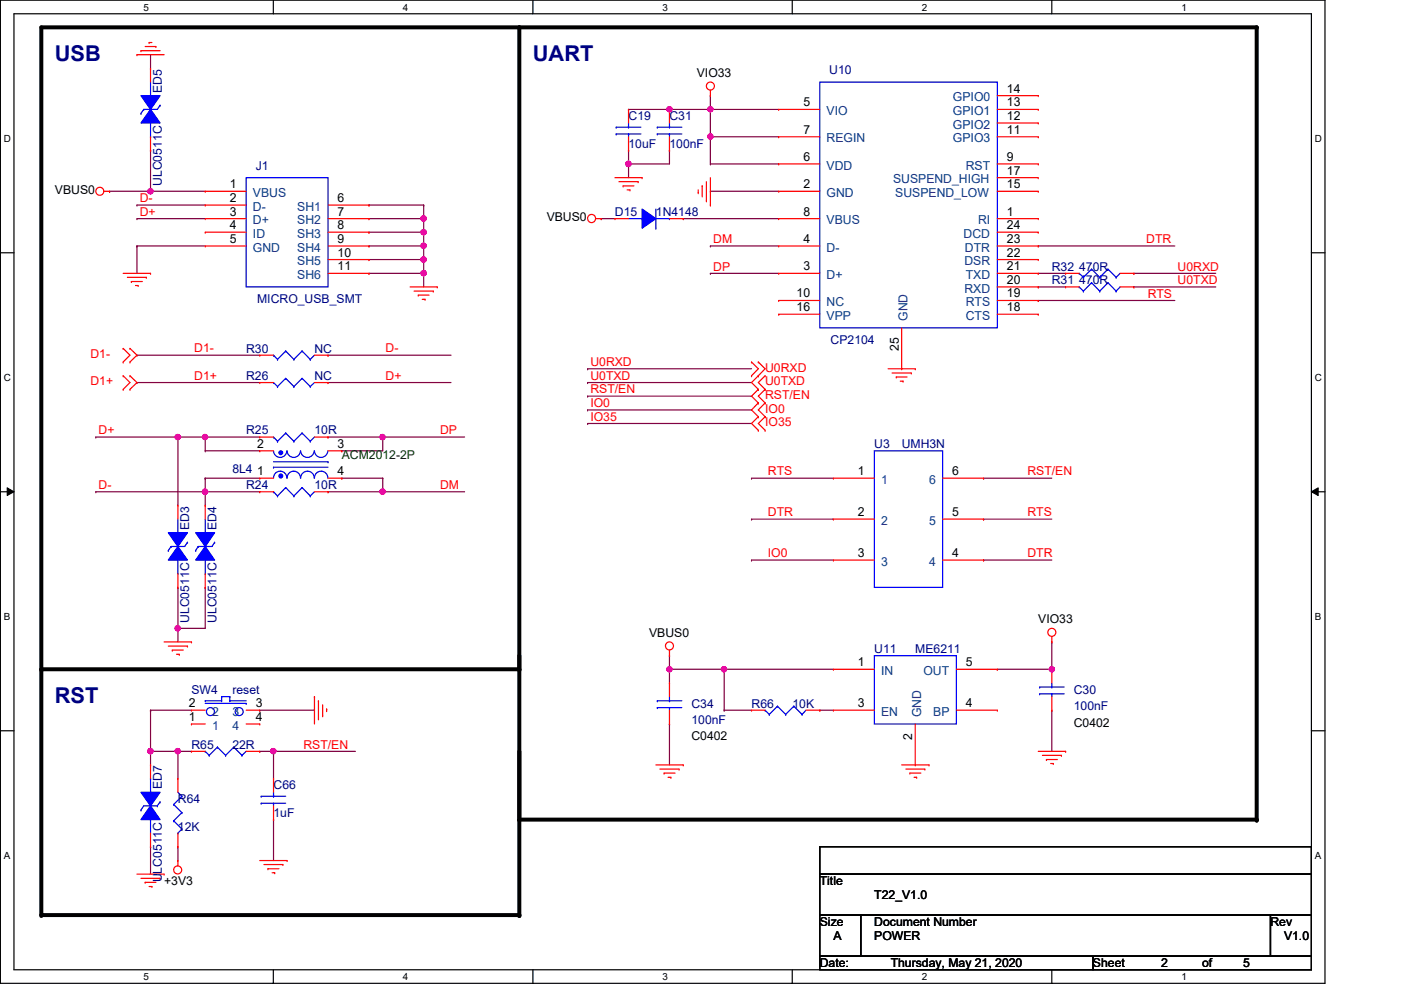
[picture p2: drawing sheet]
<svg xmlns="http://www.w3.org/2000/svg" width="297mm" height="210mm" viewBox="0 0 297 210" stroke-linecap="round" stroke-linejoin="round" font-family="sans-serif">
<path d="M.1 0h280.8v208.5h-280.8zM3 2.9h275v202.7h-275z" fill="none" stroke="#000" stroke-width=".25"/>
<g fill="#fff">
<path d="M30.4 .3h1.2v2.4h-1.2z"/>
<path d="M30.4 205.9h1.2v2.3h-1.2z"/>
</g>
<path d="M58 0v2.9M58 205.6v2.9" fill="none" stroke="#000" stroke-width=".25"/>
<g fill="#fff">
<path d="M85.4 .3h1.2v2.4h-1.2z"/>
<path d="M85.4 205.9h1.2v2.3h-1.2z"/>
</g>
<path d="M113 0v2.9M113 205.6v2.9" fill="none" stroke="#000" stroke-width=".25"/>
<g fill="#fff">
<path d="M140.5 .3h1.1v2.4h-1.1z"/>
<path d="M140.5 205.9h1.1v2.3h-1.1z"/>
</g>
<path d="M168 0v2.9M168 205.6v2.9" fill="none" stroke="#000" stroke-width=".25"/>
<g fill="#fff">
<path d="M195.4 .3h1.2v2.4h-1.2z"/>
<path d="M195.4 205.9h1.2v2.3h-1.2z"/>
</g>
<path d="M223 0v2.9M223 205.6v2.9" fill="none" stroke="#000" stroke-width=".25"/>
<g fill="#fff">
<path d="M250.5 .3h1.1v2.4h-1.1z"/>
<path d="M250.5 205.9h1.1v2.3h-1.1z"/>
<path d="M.8 28.2h1.5v2.4h-1.5z"/>
<path d="M278.8 28.2h1.4v2.4h-1.4z"/>
<path d="M.8 78.9h1.5v2.3h-1.5z"/>
<path d="M278.8 78.9h1.4v2.3h-1.4z"/>
</g>
<path d="M.1 53.6h2.9M278 53.6h2.9" fill="none" stroke="#000" stroke-width=".25"/>
<g fill="#fff">
<path d="M.8 129.6h1.4v2.3h-1.4z"/>
<path d="M278.8 129.6h1.3v2.3h-1.3z"/>
</g>
<path d="M.1 104.3h2.9M278 104.3h2.9" fill="none" stroke="#000" stroke-width=".25"/>
<path d="M1.5 103.4l1.5 .9-1.5 .8zM278 104.3l1.5-.9v1.7z" fill="#000"/>
<path d="M1.5 103.4l1.5 .9-1.5 .8zM278 104.3l1.5-.9v1.7z" fill="none" stroke="#000" stroke-width=".21"/>
<g fill="#fff">
<path d="M.8 180.3h1.4v2.3h-1.4z"/>
<path d="M278.8 180.3h1.3v2.3h-1.3z"/>
</g>
<path d="M.1 154.9h2.9M278 154.9h2.9" fill="none" stroke="#000" stroke-width=".25"/>
<path d="M110.1 5.8v188.2h-101.3v-188.2h257.6v168h-156.3M8.8 141.9h101.3" fill="none" stroke="#000" stroke-width=".85"/>
<g fill="#000">
<circle cx="110.1" cy="5.8" r=".42"/>
<circle cx="266.4" cy="5.8" r=".42"/>
<circle cx="8.8" cy="141.9" r=".42"/>
<circle cx="110.1" cy="141.9" r=".42"/>
<circle cx="110.1" cy="173.8" r=".42"/>
<circle cx="266.4" cy="173.8" r=".42"/>
<circle cx="8.8" cy="194" r=".42"/>
<circle cx="110.1" cy="194" r=".42"/>
</g>
<path d="M78.2 43.5h.1M78.2 46.4h.1M78.2 43.5h11.6M78.2 46.4h11.6M89.8 46.4h.1M89.8 46.4v2.8" fill="none" stroke="#7f003f" stroke-width=".25"/>
<circle cx="89.8" cy="46.3" r=".57" fill="#f0f"/>
<circle cx="89.8" cy="46.3" r=".57" fill="none" stroke="#f0f" stroke-width=".25"/>
<path d="M78.2 49.2h.1M78.2 49.2h11.6M89.8 49.2h.1M89.8 49.2v3" fill="none" stroke="#7f003f" stroke-width=".25"/>
<circle cx="89.8" cy="49.2" r=".56" fill="#f0f"/>
<circle cx="89.8" cy="49.2" r=".56" fill="none" stroke="#f0f" stroke-width=".25"/>
<path d="M78.2 52.2h.1M78.2 52.2h11.6M89.8 58h.1M89.8 58v2.8" fill="none" stroke="#7f003f" stroke-width=".25"/>
<circle cx="89.8" cy="57.9" r=".56" fill="#f0f"/>
<circle cx="89.8" cy="57.9" r=".56" fill="none" stroke="#f0f" stroke-width=".25"/>
<path d="M78.2 55h.1M78.2 55h11.6" fill="none" stroke="#7f003f" stroke-width=".25"/>
<circle cx="89.8" cy="55" r=".56" fill="#f0f"/>
<circle cx="89.8" cy="55" r=".56" fill="none" stroke="#f0f" stroke-width=".25"/>
<g fill="none" stroke="#7f003f" stroke-width=".25">
<path d="M29 52.2h.1M29 46.4h.1M29 43.5h.1M29 52.2h14.5M29 52.2v5.8M29 46.4h14.5M29 43.5h14.5M78.2 58h.1M78.2 58h11.6M43.5 92.7h.1M43.5 92.7h11.6M124.6 84h.1"/>
<path d="M124.6 86.9h.1M124.6 84h34.7M124.6 86.9h34.7"/>
</g>
<circle cx="43.5" cy="92.7" r=".56" fill="#f0f"/>
<circle cx="43.5" cy="92.7" r=".56" fill="none" stroke="#f0f" stroke-width=".25"/>
<path d="M81.1 104.3h.1M81.1 104.3h17.4" fill="none" stroke="#7f003f" stroke-width=".25"/>
<circle cx="81.1" cy="104.2" r=".56" fill="#f0f"/>
<circle cx="81.1" cy="104.2" r=".56" fill="none" stroke="#f0f" stroke-width=".25"/>
<path d="M81.1 92.7h.1M81.1 92.7h17.4" fill="none" stroke="#7f003f" stroke-width=".25"/>
<circle cx="81.1" cy="92.7" r=".56" fill="#f0f"/>
<circle cx="81.1" cy="92.7" r=".56" fill="none" stroke="#f0f" stroke-width=".25"/>
<g fill="none" stroke="#7f003f" stroke-width=".25">
<path d="M43.5 95.6h.1M43.5 95.6h11.6M69.6 92.7h.1M69.6 92.7h11.5M72.5 95.6h.1M81.1 92.7h.1M81.1 92.7v2.9h-8.6M43.5 101.4h.1M43.5 104.3h.1M43.5 101.4h11.6M43.5 104.3h11.6M72.5 101.4h.1"/>
<path d="M72.5 101.4h8.6M81.1 101.4h.1M81.1 101.4v2.9"/>
</g>
<circle cx="43.5" cy="104.2" r=".56" fill="#f0f"/>
<circle cx="43.5" cy="104.2" r=".56" fill="none" stroke="#f0f" stroke-width=".25"/>
<path d="M37.7 92.7h.1M37.7 92.7h5.8M43.5 92.7h.1M43.5 92.7v2.9M20.3 104.3h.1M43.5 101.4h.1M43.5 101.4v2.9h-23.2M69.6 104.3h.1M69.6 104.3h11.5" fill="none" stroke="#7f003f" stroke-width=".25"/>
<circle cx="37.7" cy="92.7" r=".56" fill="#f0f"/>
<circle cx="37.7" cy="92.7" r=".56" fill="none" stroke="#f0f" stroke-width=".25"/>
<g fill="none" stroke="#7f003f" stroke-width=".25">
<path d="M150.6 20.3h.1M150.6 34.8h.1M150.6 29h.1M150.6 20.3v2.9M150.6 34.8h14.5M150.6 29h14.5M144.9 46.4h.1M144.9 46.4h20.2M150.6 40.6h.1M150.6 52.2h.1M150.6 58h.1M150.6 58h14.5"/>
<path d="M150.6 40.6h14.5M150.6 52.2h14.5M220.1 58h.1M220.1 52.2h.1M220.1 58h5.8M220.1 52.2h29M220.1 60.8h.1M220.1 63.7h.1M220.1 60.8h5.8M220.1 63.7h29"/>
</g>
<circle cx="150.6" cy="29" r=".56" fill="#f0f"/>
<circle cx="150.6" cy="29" r=".56" fill="none" stroke="#f0f" stroke-width=".25"/>
<path d="M150.6 29h.1M150.6 23.2h.1M150.6 23.2v11.6M150.6 23.2h14.5" fill="none" stroke="#7f003f" stroke-width=".25"/>
<circle cx="150.6" cy="23.2" r=".56" fill="#f0f"/>
<circle cx="150.6" cy="23.2" r=".56" fill="none" stroke="#f0f" stroke-width=".25"/>
<path d="M141.9 23.2h.1M141.9 23.2h8.7" fill="none" stroke="#7f003f" stroke-width=".25"/>
<circle cx="141.9" cy="23.2" r=".56" fill="#f0f"/>
<circle cx="141.9" cy="23.2" r=".56" fill="none" stroke="#f0f" stroke-width=".25"/>
<path d="M133.3 31.9h.1M133.3 34.8h.1M133.3 31.9v2.9M141.9 31.9h.1M141.9 31.9v2.9h-8.6" fill="none" stroke="#7f003f" stroke-width=".25"/>
<circle cx="133.2" cy="34.8" r=".56" fill="#f0f"/>
<circle cx="133.2" cy="34.8" r=".56" fill="none" stroke="#f0f" stroke-width=".25"/>
<g fill="none" stroke="#7f003f" stroke-width=".25">
<path d="M133.3 34.8h.1M133.3 23.2h.1M133.3 34.8v2.9M133.3 23.2h8.6M89.8 55h.1M89.8 52.2h.1M89.8 52.2v5.8M124.6 78.2h.1M124.6 78.2h34.7M124.6 81.1h.1M124.6 81.1h34.7M159.3 118.7h.1"/>
<path d="M159.3 110.1h.1M159.3 101.4h.1M159.3 118.7h17.4M159.3 110.1h17.4M159.3 101.4h17.4M208.5 118.7h.1M208.5 110.1h.1M208.5 101.4h.1M208.5 118.7h14.5M208.5 110.1h14.5M208.5 101.4h14.5"/>
</g>
<circle cx="89.8" cy="52.1" r=".56" fill="#f0f"/>
<circle cx="89.8" cy="52.1" r=".56" fill="none" stroke="#f0f" stroke-width=".25"/>
<path d="M31.9 40.6h.1M31.9 40.6h11.6M89.8 43.5h.1M89.8 43.5v2.9" fill="none" stroke="#7f003f" stroke-width=".25"/>
<circle cx="31.9" cy="40.6" r=".56" fill="#f0f"/>
<circle cx="31.9" cy="40.6" r=".56" fill="none" stroke="#f0f" stroke-width=".25"/>
<g fill="none" stroke="#7f003f" stroke-width=".25">
<path d="M240.4 58h.1M240.4 58h17.4M29 75.3h.1M29 75.3h26.1M69.6 75.3h.1M69.6 75.3h26M240.4 60.8h.1M240.4 60.8h17.4M29 81.1h.1M29 81.1h26.1M69.6 81.1h.1M69.6 81.1h26"/>
<path d="M124.6 89.8h.1M124.6 89.8h34.7M37.7 159.3h.1M37.7 159.3h2.9M37.7 179.5h.1M37.7 179.5v3M58 173.8h.1M58 173.8v8.7"/>
</g>
<circle cx="37.7" cy="159.3" r=".56" fill="#f0f"/>
<circle cx="37.7" cy="159.3" r=".56" fill="none" stroke="#f0f" stroke-width=".25"/>
<path d="M58 159.3h.1M58 159.3h17.3" fill="none" stroke="#7f003f" stroke-width=".25"/>
<circle cx="57.9" cy="159.3" r=".56" fill="#f0f"/>
<circle cx="57.9" cy="159.3" r=".56" fill="none" stroke="#f0f" stroke-width=".25"/>
<path d="M31.9 159.3h.1M31.9 159.3v2.9" fill="none" stroke="#7f003f" stroke-width=".25"/>
<circle cx="31.9" cy="159.3" r=".56" fill="#f0f"/>
<circle cx="31.9" cy="159.3" r=".56" fill="none" stroke="#f0f" stroke-width=".25"/>
<g fill="none" stroke="#7f003f" stroke-width=".25">
<path d="M127.5 46.4h.1M127.5 46.4h2.9M223 136.1h.1M223 136.1v5.8h-11.5M31.9 159.3h.1M31.9 150.6h.1M31.9 159.3h5.8M31.9 150.6h8.7M37.7 159.3h.1M37.7 159.3v5.8M55.1 159.3h.1M55.1 150.6h.1"/>
<path d="M55.1 159.3h2.9M55.1 150.6h11.6M58 159.3h.1M58 159.3v5.8M211.5 141.9h.1M223 150.6h.1M223 150.6v8.7"/>
</g>
<circle cx="223" cy="141.9" r=".56" fill="#f0f"/>
<circle cx="223" cy="141.9" r=".56" fill="none" stroke="#f0f" stroke-width=".25"/>
<path d="M141.9 153.5h.1M141.9 153.5v8.7M153.5 141.9h.1M153.5 150.6h.1M153.5 141.9h23.2M153.5 150.6h5.8M153.5 141.9v8.7M173.8 150.6h.1M173.8 150.6h2.9" fill="none" stroke="#7f003f" stroke-width=".25"/>
<circle cx="153.5" cy="141.9" r=".56" fill="#f0f"/>
<circle cx="153.5" cy="141.9" r=".56" fill="none" stroke="#f0f" stroke-width=".25"/>
<path d="M141.9 141.9h.1M141.9 141.9h11.6" fill="none" stroke="#7f003f" stroke-width=".25"/>
<circle cx="141.9" cy="141.9" r=".56" fill="#f0f"/>
<circle cx="141.9" cy="141.9" r=".56" fill="none" stroke="#f0f" stroke-width=".25"/>
<path d="M37.7 92.7h.1M37.7 92.7v14.4M43.5 104.3h.1M43.5 104.3v2.8M37.7 133.2h.1M37.7 133.2v2.9M141.9 141.9h.1M141.9 141.9v2.9" fill="none" stroke="#7f003f" stroke-width=".25"/>
<circle cx="37.7" cy="133.2" r=".56" fill="#f0f"/>
<circle cx="37.7" cy="133.2" r=".56" fill="none" stroke="#f0f" stroke-width=".25"/>
<g fill="none" stroke="#7f003f" stroke-width=".25">
<path d="M31.9 11.6h.1M31.9 11.6v2.9M31.9 31.9h.1M31.9 31.9v8.7h-8.7M23.2 40.6h.1M20.3 92.7h.1M20.3 92.7h17.4M37.7 133.2h.1M37.7 124.5h.1M37.7 124.5v8.7M43.5 124.5h.1M43.5 124.5v8.7h-5.8"/>
<path d="M141.9 139h.1M141.9 139v2.9M31.9 150.6h.1M31.9 150.6v8.7M31.9 179.5h.1M31.9 179.5v5.8"/>
</g>
<g fill="none" stroke="#f00" stroke-width=".25">
<path d="M29 11.6h.1M29 11.6h5.8M29.9 10.8h.1M29.9 10.8h4M30.8 9.9h2.3M31.6 9h.1M31.6 9h.6M33.1 9.9h.1M150.6 19.1v1.2M130.4 37.7h5.7M131.2 38.5h4.1M132.1 39.4h.1"/>
<path d="M132.1 39.4h2.3M135.3 38.5h.1M136.1 37.7h.1M141.9 31.9h.1M141.9 23.2h.1M141.9 23.2v2.9M141.9 29v2.9M148.9 39.4h.1M148.9 39.4v2.3M149.8 38.5v4.1M150.6 20.3h.1M150.6 37.7v5.8"/>
<path d="M22.1 40.6h1.1M23.2 40.6h.1M26.1 58h5.8M27 58.8h4M27.9 59.7h.1M27.9 59.7h2.3M31 58.8h.1M31.9 58h.1M126.3 46.4h1.2M127.5 46.4h.1M133 40.3h.6M133.6 40.3h.1"/>
<path d="M148 40.9h.1M148 40.3v.6M149.8 42.6h.1M150.6 43.5h.1M26.1 73.9h.1M26.1 76.8h.1M26.1 79.7h.1M26.1 73.9l1.5 1.4-1.5 1.5M26.1 79.7l1.5 1.4-1.5 1.4M27.6 76.8h.1M27.6 73.9h.1M27.6 79.7h.1"/>
<path d="M27.6 73.9l1.4 1.4-1.4 1.5M27.6 79.7l1.4 1.4-1.4 1.4M28.7 60.5h.6M29.3 60.5h.1M55.1 75.3h.1M55.1 75.3h2.9M66.7 75.3h2.9M69.6 75.3h.1M86.9 60.8h5.8M87.8 61.7h4.1M88.7 62.6h.1M88.7 62.6h2.3"/>
<path d="M89.5 63.5h.6M90.1 63.5h.1M91.9 61.7h.1M92.7 60.8h.1M159.3 79.7h.1M159.3 76.8h.1M159.3 76.8l1.5 1.4-1.5 1.5M160.8 79.7h.1M160.8 76.8h.1M160.8 76.8l1.4 1.4-1.4 1.5M160.8 79.7l-1.5 1.4 1.5 1.4M162.2 79.7h.1"/>
<path d="M162.2 79.7l-1.4 1.4 1.4 1.4M188.3 78.2h5.8M189.1 79.1h4.1M190 79.9h.1M190 79.9h2.3M193.2 79.1h.1M194.1 78.2h.1M225.9 60.8h.1M225.9 60.8h2.9M237.5 60.8h2.9M240.4 60.8h.1M26.1 82.5h.1"/>
<path d="M27.6 82.5h.1M160.8 82.5h.1M160.8 85.4h.1M160.8 88.3h.1M160.8 91.2h.1M160.8 82.5l-1.5 1.5 1.5 1.4M160.8 85.4l-1.5 1.5 1.5 1.4M160.8 88.3l-1.5 1.5 1.5 1.4M162.2 82.5h.1M162.2 85.4h.1M162.2 88.3h.1M162.2 91.2h.1"/>
<path d="M162.2 82.5l-1.4 1.5 1.4 1.4M162.2 85.4l-1.4 1.5 1.4 1.4M162.2 88.3l-1.4 1.5 1.4 1.4M190.9 80.8h.6M191.5 80.8h.1M34.8 136.1h5.8M35.7 137h4M36.5 137.8h.1M36.5 137.8h2.4M37.4 138.7h.6M38 138.7h.1M39.7 137h.1"/>
<path d="M40.6 136.1h.1M141.9 139h.1M141.9 137.8v1.2M223 136.1h.1M223 135v1.1M66.7 147.7h.1M66.7 147.7v5.8M67.5 148.6h.1M67.5 148.6v4M68.4 151.8h.1M68.4 149.4v2.4M69.3 150.3h.1"/>
<path d="M69.3 150.3v.6M176.7 141.9h.1M176.7 150.6h.1M176.7 141.9h8.7M176.7 150.6h8.7M194.1 153.5v8.7M202.8 141.9h8.7M202.8 150.6h8.7M211.5 141.9h.1M211.5 150.6h.1M220.1 159.3h5.8M225.9 159.3h.1"/>
<path d="M139.1 162.2h5.8M139.9 163.1h4.1M140.8 163.9h.1M140.8 163.9h2.3M141.6 164.8h.6M142.2 164.8h.1M144 163.1h.1M144.9 162.2h.1M191.2 162.2h5.8M192.1 163.1h4M192.9 163.9h.1M192.9 163.9h2.3"/>
<path d="M193.8 164.8h.5M194.1 162.2h.1M194.3 164.8h.1M196.1 163.1h.1M197 162.2h.1M221 160.1h4M221.9 161h.1M221.9 161h2.3M222.8 161.9h.5M223.3 161.9h.1M225 160.1h.1M29 185.3h5.8"/>
<path d="M29.9 186.2h4M30.8 187.1h.1M30.8 187.1h2.3M31.6 188h.6M32.2 188h.1M33.9 186.2h.1M34.8 185.3h.1M37.7 182.5h.1M37.7 182.5v1.1M55.1 182.5h5.8M56 183.3h4M56.8 184.2h.1"/>
<path d="M56.8 184.2h2.3M57.7 185h.5M58.2 185h.1M60 183.3h.1M60.9 182.5h.1"/>
<circle cx="150.6" cy="18.2" r=".85"/>
<circle cx="21.2" cy="40.6" r=".85"/>
<circle cx="125.4" cy="46.3" r=".86"/>
<circle cx="141.9" cy="136.9" r=".85"/>
<circle cx="223" cy="134.1" r=".85"/>
<circle cx="37.7" cy="184.4" r=".85"/>
</g>
<path d="M173.8 179.5h104.2v5.8h-104.2zM173.8 185.3h104.2v8.7h-104.2zM173.8 194h8.7v8.7h-8.7zM182.5 194h86.9v8.7h-86.9zM269.4 194h8.6v8.7h-8.6zM173.8 202.7h57.9v2.9h-57.9zM231.7 202.7h46.3v2.9h-46.3z" fill="none" stroke="#000" stroke-width=".25"/>
<g fill="none" stroke="#00f" stroke-width=".25">
<path d="M139.4 27h.1M139.4 28.4h.1M139.4 27h5.2M139.4 28.4h5.2M141.9 28.4h.1M141.9 27h.1M141.9 26.1v.9M141.9 28.4v.6M231.4 59.9h.1M231.4 59.9l1.8 1.8M231.4 59.9l-1.7 1.8M234.9 59.9h.1"/>
<path d="M234.9 59.9l1.7 1.8M234.9 59.9l-1.7 1.8M58 75.3h.1M58 75.3l.8 .9M58.8 76.2h.1M60.6 74.4h.1M60.6 74.4l1.7 1.8M60.6 74.4l-1.8 1.8M62.3 76.2h.1M64 74.4h.1M64 74.4l1.8 1.8M64 74.4l-1.7 1.8"/>
<path d="M65.8 76.2h.1M66.7 75.3l-.9 .9M228.8 60.8h.1M228.8 60.8l.9 .9M229.7 61.7h.1M233.2 61.7h.1M236.6 61.7h.1M237.5 60.8l-.9 .9M58 95.6a1.42 1.42 0 0 0 1.4 1.4 1.42 1.42 0 0 0 1.4-1.4 1.44 1.44 0 0 0 1.5 1.4 1.44 1.44 0 0 0 1.4-1.4M58 99.1h.1M58 97.9h11.6M58 99.1h11.6"/>
<path d="M63.8 95.6a1.44 1.44 0 0 0 1.4 1.4 1.44 1.44 0 0 0 1.4-1.4M66.7 95.6a1.42 1.42 0 0 0 1.4 1.4 1.42 1.42 0 0 0 1.4-1.4M69.6 97.9h.1M58 101.4a1.42 1.42 0 0 1 1.4-1.5 1.42 1.42 0 0 1 1.4 1.5 1.44 1.44 0 0 1 1.5-1.5 1.44 1.44 0 0 1 1.4 1.5M63.8 101.4a1.44 1.44 0 0 1 1.4-1.5 1.44 1.44 0 0 1 1.4 1.5M66.7 101.4a1.42 1.42 0 0 1 1.4-1.5 1.42 1.42 0 0 1 1.4 1.5M185.4 139h17.4v14.5h-17.4z"/>
</g>
<circle cx="59.5" cy="100.9" r=".42" fill="#00f"/>
<circle cx="59.5" cy="100.9" r=".42" fill="none" stroke="#00f" stroke-width=".25"/>
<circle cx="59.5" cy="96" r=".4" fill="#00f"/>
<g fill="none" stroke="#00f" stroke-width=".25">
<path d="M162.2 150.6h.1M162.2 150.6l.9 .9M163.1 151.5h.1M164.8 149.7h.1M164.8 149.7l1.8 1.8M164.8 149.7l-1.7 1.8M166.6 151.5h.1M168.3 149.7h.1M168.3 149.7l1.7 1.8M168.3 149.7l-1.7 1.8M170 151.5h.1M170.9 150.6l-.9 .9"/>
<path d="M30.5 170.9h2.9M31.9 173.8h.1M31.9 165.1h.1M31.9 165.1v2.9M31.9 173.8v2.9M33.4 170.9h.1"/>
<circle cx="59.5" cy="96" r=".4"/>
</g>
<path d="M55.1 95.6h.1M55.1 95.6h2.9M69.6 95.6h2.9M72.5 95.6h.1M55.1 101.4h.1M55.1 101.4h2.9M69.6 101.4h2.9M72.5 101.4h.1M159.3 150.6h.1M159.3 150.6h2.9M170.9 150.6h2.9M173.8 150.6h.1" fill="none" stroke="#f00" stroke-width=".25"/>
<path d="M31.9 170.9l2 2.9h-4z" fill-rule="evenodd" fill="#00f"/>
<path d="M29.9 171.7h.1M30.5 170.9l-.6 .8M31.9 170.9l2 2.9h-4zM33.9 170h.1M33.9 170l-.5 .9" fill="none" stroke="#00f" stroke-width=".25"/>
<path d="M29.9 168h4l-2 2.9z" fill-rule="evenodd" fill="#00f"/>
<path d="M185.4 95.6h14.5v28.9h-14.5zM42 115.9h.1M42 115.9h3M43.5 112.9h.1M43.5 110.1v2.8M43.5 118.7v2.9M43.5 121.6h.1M29.9 168h4l-2 2.9z" fill="none" stroke="#00f" stroke-width=".25"/>
<g fill="none" stroke="#f00" stroke-width=".25">
<path d="M176.7 101.4h.1M176.7 110.1h.1M176.7 118.7h.1M176.7 101.4h8.7M176.7 110.1h8.7M176.7 118.7h8.7M199.9 101.4h8.6M199.9 110.1h8.6M199.9 118.7h8.6M208.5 101.4h.1M208.5 110.1h.1M208.5 118.7h.1"/>
<path d="M31.9 179.5h.1M31.9 162.2h.1M31.9 162.2v2.9M31.9 176.7v2.8"/>
</g>
<path d="M41.5 112.9h4l-2 3z" fill-rule="evenodd" fill="#00f"/>
<path d="M41.5 112.9h4l-2 3zM41.5 116.7h.1M42 115.9l-.5 .8M45.5 115h.1M45.5 115l-.5 .9" fill="none" stroke="#00f" stroke-width=".25"/>
<path d="M43.5 115.9l2 2.8h-4z" fill-rule="evenodd" fill="#00f"/>
<path d="M133.3 46.4h2.8M136.1 46.4h.1M139.1 48.4h.1M139.1 44.3v4.1M139.1 46.4h2.8M141.9 46.4h.1M43.5 115.9l2 2.8h-4z" fill="none" stroke="#00f" stroke-width=".25"/>
<path d="M43.5 107.1h.1M43.5 107.1v3M43.5 124.5h.1M43.5 121.6v2.9" fill="none" stroke="#f00" stroke-width=".25"/>
<path d="M136.1 44.3l3 2.1-3 2z" fill-rule="evenodd" fill="#00f"/>
<g fill="none" stroke="#00f" stroke-width=".25">
<path d="M31.9 17.4v2.9M30.5 23.2h.1M30.5 23.2h2.9M31.9 20.3h.1M31.9 29h.1M31.9 26.1v2.9M136.1 44.3l3 2.1-3 2zM43.5 159.3h.1M43.5 159.3l.9 .8M46.1 158.4h.1M46.1 158.4l1.7 1.7M46.1 158.4l-1.7 1.7"/>
<path d="M49.6 158.4h.1M49.6 158.4l1.7 1.7M49.6 158.4l-1.8 1.7M52.2 159.3l-.9 .8M36.8 170.6h.1M36.8 174h.1M36.8 170.6l1.8 1.7M36.8 174l1.8 1.8M37.7 176.7h.1M37.7 168l.9 .8M38.6 168.8h.1M38.6 172.3h.1"/>
<path d="M38.6 175.8h.1M38.6 168.8l-1.8 1.8M38.6 172.3l-1.8 1.7M38.6 175.8l-.9 .9M44.4 160.1h.1M47.8 160.1h.1M51.3 160.1h.1M55.4 168.8h.1M55.4 170.3h.1M55.4 168.8h5.2M55.4 170.3h5.2M58 170.3h.1"/>
<path d="M58 168.8h.1M58 168v.8M58 170.3v.6"/>
</g>
<g fill="none" stroke="#f00" stroke-width=".25">
<path d="M130.4 46.4h.1M130.4 46.4h2.9M141.9 46.4h3M144.9 46.4h.1M40.6 159.3h.1M40.6 159.3h2.9M52.2 159.3h2.9M55.1 159.3h.1M37.7 165.1h.1M37.7 179.5h.1M37.7 165.1v2.9M37.7 176.7v2.8"/>
<path d="M58 173.8h.1M58 165.1h.1M58 165.1v2.9M58 170.9v2.9"/>
</g>
<path d="M29.9 20.3h4l-2 2.9z" fill-rule="evenodd" fill="#00f"/>
<path d="M29.9 20.3h4l-2 2.9zM29.9 24h.1M30.5 23.2l-.6 .8M33.9 22.3h.1M33.9 22.3l-.5 .9" fill="none" stroke="#00f" stroke-width=".25"/>
<path d="M31.9 23.2l2 2.9h-4z" fill-rule="evenodd" fill="#00f"/>
<g fill="none" stroke="#00f" stroke-width=".25">
<path d="M31.9 23.2l2 2.9h-4zM36.3 115.9h.1M36.3 115.9h2.9M37.7 112.9h.1M37.7 110.1v2.8M37.7 118.7v2.9M58 104.3h.1M58 104.3l.8 .9M58.8 105.2h.1M60.6 103.4h.1M60.6 103.4l1.7 1.8M60.6 103.4l-1.8 1.8"/>
<path d="M62.3 105.2h.1M64 103.4h.1M64 103.4l1.8 1.8M64 103.4l-1.7 1.8M65.8 105.2h.1M66.7 104.3l-.9 .9M37.7 121.6h.1M220.4 145.7h.1M220.4 147.1h.1M220.4 145.7h5.2M220.4 147.1h5.2M223 147.1h.1"/>
<path d="M223 145.7h.1M223 144.8v.9M223 147.1v.6"/>
</g>
<path d="M31.9 14.5h.1M31.9 14.5v2.9M31.9 31.9h.1M31.9 29v2.9M55.1 104.3h.1M55.1 104.3h2.9M66.7 104.3h2.9M69.6 104.3h.1M223 150.6h.1M223 141.9h.1M223 141.9v2.9M223 147.7v2.9" fill="none" stroke="#f00" stroke-width=".25"/>
<path d="M35.7 112.9h4l-2 3z" fill-rule="evenodd" fill="#00f"/>
<path d="M35.7 112.9h4l-2 3zM35.7 116.7h.1M36.3 115.9l-.6 .8M39.7 115h.1M39.7 115l-.5 .9" fill="none" stroke="#00f" stroke-width=".25"/>
<path d="M37.7 115.9l2 2.8h-4z" fill-rule="evenodd" fill="#00f"/>
<g fill="none" stroke="#00f" stroke-width=".25">
<path d="M173.8 17.4h37.7v52.1h-37.7zM52.2 37.7h17.4v23.1h-17.4zM130.6 27h.1M130.6 28.4h.1M130.6 27h5.3M130.6 28.4h5.3M133.3 28.4h.1M133.3 27h.1M133.3 26.1v.9M133.3 28.4v.6M228.8 58h.1M228.8 58l.9 .8"/>
<path d="M229.7 58.8h.1M231.4 57.1h.1M231.4 57.1l1.8 1.7M231.4 57.1l-1.7 1.7M233.2 58.8h.1M234.9 57.1h.1M234.9 57.1l1.7 1.7M234.9 57.1l-1.7 1.7M236.6 58.8h.1M237.5 58l-.9 .8M58 92.7h.1M58 81.1h.1"/>
<path d="M58 92.7l.8 .9M58 81.1l.8 .9M58.8 93.6h.1M58.8 82h.1M60.6 91.8h.1M60.6 80.2h.1M60.6 91.8l1.7 1.8M60.6 91.8l-1.8 1.8M60.6 80.2l1.7 1.8M60.6 80.2l-1.8 1.8M62.3 93.6h.1M62.3 82h.1"/>
<path d="M64 91.8h.1M64 80.2h.1M64 91.8l1.8 1.8M64 91.8l-1.7 1.8M64 80.2l1.8 1.8M64 80.2l-1.7 1.8M65.8 93.6h.1M65.8 82h.1M66.7 92.7l-.9 .9M66.7 81.1l-.9 .9M37.7 115.9l2 2.8h-4zM43.5 148.6h.1"/>
<path d="M43.5 148.6h3.5M43.5 149.1h8.7M47 147.7h.1M47 148.6h.1M47 147.7h1.7M47 147.7v.9M48.7 147.7h.1M48.7 148.6h.1M48.7 148.6h3.5M48.7 147.7v.9M52.2 149.1h.1M139.4 148.6h.1"/>
<path d="M139.4 150h.1M139.4 148.6h5.2M139.4 150h5.2M141.9 150h.1M141.9 148.6h.1M141.9 147.7v.9M141.9 150v.6"/>
<circle cx="44.6" cy="150.9" r=".85"/>
<circle cx="50.7" cy="150.9" r=".85"/>
</g>
<g fill="none" stroke="#f00" stroke-width=".25">
<path d="M133.3 31.9h.1M133.3 23.2h.1M133.3 23.2v2.9M133.3 29v2.9M165.1 23.2h.1M165.1 29h.1M165.1 34.8h.1M165.1 23.2h8.7M165.1 29h8.7M165.1 34.8h8.7M211.5 23.2h8.6M211.5 29h8.6"/>
<path d="M211.5 34.8h8.6M211.5 20.3h8.6M211.5 26.1h8.6M211.5 37.7h8.6M220.1 20.3h.1M220.1 23.2h.1M220.1 26.1h.1M220.1 29h.1M220.1 34.8h.1M220.1 37.7h.1M43.5 40.6h.1M43.5 43.5h.1"/>
<path d="M43.5 46.4h.1M43.5 49.2h.1M43.5 52.2h.1M43.5 40.6h8.7M43.5 43.5h8.7M43.5 46.4h8.7M43.5 49.2h8.7M43.5 52.2h8.7M69.6 43.5h8.6M69.6 46.4h8.6M69.6 49.2h8.6M69.6 52.2h8.6"/>
<path d="M69.6 55h8.6M69.6 58h8.6M78.2 43.5h.1M78.2 46.4h.1M78.2 49.2h.1M78.2 52.2h.1M78.2 55h.1M78.2 58h.1M165.1 40.6h.1M165.1 46.4h.1M165.1 52.2h.1M165.1 58h.1"/>
<path d="M165.1 40.6h8.7M165.1 46.4h8.7M165.1 52.2h8.7M165.1 58h8.7M211.5 40.6h8.6M211.5 46.4h8.6M211.5 49.2h8.6M211.5 52.2h8.6M211.5 55h8.6M211.5 58h8.6M220.1 40.6h.1M220.1 46.4h.1"/>
<path d="M220.1 49.2h.1M220.1 52.2h.1M220.1 55h.1M220.1 58h.1M225.9 58h.1M225.9 58h2.9M237.5 58h2.9M240.4 58h.1M165.1 66.6h.1M165.1 63.7h.1M165.1 66.6h8.7M165.1 63.7h8.7"/>
<path d="M191.2 78.2h.1M191.2 69.5v8.7M211.5 66.6h8.6M211.5 60.8h8.6M211.5 63.7h8.6M220.1 60.8h.1M220.1 63.7h.1M220.1 66.6h.1M55.1 92.7h.1M55.1 81.1h.1M55.1 92.7h2.9M55.1 81.1h2.9"/>
<path d="M66.7 92.7h2.9M66.7 81.1h2.9M69.6 92.7h.1M69.6 81.1h.1M37.7 107.1h.1M37.7 107.1v3M37.7 124.5h.1M37.7 121.6v2.9M40.6 153.5h.1M40.6 150.6h.1M40.6 153.5h2.9M40.6 150.6h2.9"/>
<path d="M52.2 153.5h2.9M52.2 150.6h2.9M55.1 150.6h.1M55.1 153.5h.1M141.9 153.5h.1M141.9 144.8h.1M141.9 144.8v2.9M141.9 150.6v2.9"/>
</g>
<circle cx="89.8" cy="46.3" r=".57" fill="#f0f"/>
<circle cx="89.8" cy="46.3" r=".57" fill="none" stroke="#f0f" stroke-width=".25"/>
<circle cx="89.8" cy="49.2" r=".56" fill="#f0f"/>
<circle cx="89.8" cy="49.2" r=".56" fill="none" stroke="#f0f" stroke-width=".25"/>
<circle cx="89.8" cy="57.9" r=".56" fill="#f0f"/>
<circle cx="89.8" cy="57.9" r=".56" fill="none" stroke="#f0f" stroke-width=".25"/>
<circle cx="89.8" cy="55" r=".56" fill="#f0f"/>
<circle cx="89.8" cy="55" r=".56" fill="none" stroke="#f0f" stroke-width=".25"/>
<circle cx="43.5" cy="92.7" r=".56" fill="#f0f"/>
<circle cx="43.5" cy="92.7" r=".56" fill="none" stroke="#f0f" stroke-width=".25"/>
<circle cx="81.1" cy="104.2" r=".56" fill="#f0f"/>
<circle cx="81.1" cy="104.2" r=".56" fill="none" stroke="#f0f" stroke-width=".25"/>
<circle cx="81.1" cy="92.7" r=".56" fill="#f0f"/>
<circle cx="81.1" cy="92.7" r=".56" fill="none" stroke="#f0f" stroke-width=".25"/>
<circle cx="43.5" cy="104.2" r=".56" fill="#f0f"/>
<circle cx="43.5" cy="104.2" r=".56" fill="none" stroke="#f0f" stroke-width=".25"/>
<circle cx="37.7" cy="92.7" r=".56" fill="#f0f"/>
<circle cx="37.7" cy="92.7" r=".56" fill="none" stroke="#f0f" stroke-width=".25"/>
<circle cx="150.6" cy="29" r=".56" fill="#f0f"/>
<circle cx="150.6" cy="29" r=".56" fill="none" stroke="#f0f" stroke-width=".25"/>
<circle cx="150.6" cy="23.2" r=".56" fill="#f0f"/>
<circle cx="150.6" cy="23.2" r=".56" fill="none" stroke="#f0f" stroke-width=".25"/>
<circle cx="141.9" cy="23.2" r=".56" fill="#f0f"/>
<circle cx="141.9" cy="23.2" r=".56" fill="none" stroke="#f0f" stroke-width=".25"/>
<circle cx="133.2" cy="34.8" r=".56" fill="#f0f"/>
<circle cx="133.2" cy="34.8" r=".56" fill="none" stroke="#f0f" stroke-width=".25"/>
<circle cx="89.8" cy="52.1" r=".56" fill="#f0f"/>
<circle cx="89.8" cy="52.1" r=".56" fill="none" stroke="#f0f" stroke-width=".25"/>
<circle cx="31.9" cy="40.6" r=".56" fill="#f0f"/>
<circle cx="31.9" cy="40.6" r=".56" fill="none" stroke="#f0f" stroke-width=".25"/>
<circle cx="37.7" cy="159.3" r=".56" fill="#f0f"/>
<circle cx="37.7" cy="159.3" r=".56" fill="none" stroke="#f0f" stroke-width=".25"/>
<circle cx="57.9" cy="159.3" r=".56" fill="#f0f"/>
<circle cx="57.9" cy="159.3" r=".56" fill="none" stroke="#f0f" stroke-width=".25"/>
<circle cx="31.9" cy="159.3" r=".56" fill="#f0f"/>
<circle cx="31.9" cy="159.3" r=".56" fill="none" stroke="#f0f" stroke-width=".25"/>
<circle cx="223" cy="141.9" r=".56" fill="#f0f"/>
<circle cx="223" cy="141.9" r=".56" fill="none" stroke="#f0f" stroke-width=".25"/>
<circle cx="153.5" cy="141.9" r=".56" fill="#f0f"/>
<circle cx="153.5" cy="141.9" r=".56" fill="none" stroke="#f0f" stroke-width=".25"/>
<circle cx="141.9" cy="141.9" r=".56" fill="#f0f"/>
<circle cx="141.9" cy="141.9" r=".56" fill="none" stroke="#f0f" stroke-width=".25"/>
<circle cx="37.7" cy="133.2" r=".56" fill="#f0f"/>
<circle cx="37.7" cy="133.2" r=".56" fill="none" stroke="#f0f" stroke-width=".25"/>
<g font-size="4.6" fill="#00007f">
<text x="11.6" y="13">USB</text>
<text x="113" y="13">UART</text>
<text x="11.6" y="149.1">RST</text>
</g>
<g font-size="2.6">
<text x="147.7" y="16.3">VIO33</text>
<text x="170.3" y="22.6">5</text>
<text x="213.5" y="19.6">14</text>
<text x="213.5" y="22.6">13</text>
<text x="170.3" y="28.4">7</text>
<text x="213.5" y="25.4">12</text>
<text x="213.5" y="28.4">11</text>
<text x="170.3" y="34.1">6</text>
<text x="213.5" y="34.1">9</text>
<text x="11.6" y="41.1">VBUS0</text>
<text x="48.7" y="39.9">1</text>
<text x="170.3" y="39.9">2</text>
<text x="213.5" y="37">17</text>
<text x="213.5" y="39.9">15</text>
<text x="48.7" y="42.8">2</text>
<text x="48.7" y="45.7">3</text>
<text x="71.6" y="42.8">6</text>
<text x="71.6" y="45.7">7</text>
<text x="115.9" y="46.9">VBUS0</text>
<text x="170.3" y="45.7">8</text>
<text x="213.5" y="45.7">1</text>
<text x="48.7" y="48.6">4</text>
<text x="48.7" y="51.5">5</text>
<text x="71.6" y="48.6">8</text>
<text x="71.6" y="51.5">9</text>
<text x="170.3" y="51.5">4</text>
<text x="213.5" y="48.6">24</text>
<text x="213.5" y="51.5">23</text>
<text x="71.6" y="54.4">10</text>
<text x="71.6" y="57.3">11</text>
<text x="170.3" y="57.3">3</text>
<text x="213.5" y="54.4">22</text>
<text x="213.5" y="57.3">21</text>
<text x="168.9" y="66">16</text>
<text x="168.9" y="63.1">10</text>
<text x="213.5" y="60.2">20</text>
<text x="213.5" y="63.1">19</text>
<text x="213.5" y="66">18</text>
<text x="190.5" y="74.4" transform="rotate(-90 190.5 74.4)">25</text>
<text x="54.5" y="95">2</text>
<text x="71.6" y="95">3</text>
<text x="54.5" y="100.8">1</text>
<text x="71.6" y="100.8">4</text>
<text x="181.9" y="100.8">1</text>
<text x="201.9" y="100.8">6</text>
<text x="181.9" y="109.4">2</text>
<text x="201.9" y="109.4">5</text>
<text x="181.9" y="118.1">3</text>
<text x="201.9" y="118.1">4</text>
<text x="137.6" y="135">VBUS0</text>
<text x="220.1" y="132.1">VIO33</text>
<text x="181.9" y="141.3">1</text>
<text x="204.8" y="141.3">5</text>
<text x="40" y="149.9">2</text>
<text x="54.2" y="149.9">3</text>
<text x="181.9" y="149.9">3</text>
<text x="204.8" y="149.9">4</text>
<text x="40" y="152.9">1</text>
<text x="54.2" y="152.9">4</text>
<text x="227.7" y="154.1">C0402</text>
<text x="146.6" y="157">C0402</text>
<text x="193.4" y="157" transform="rotate(-90 193.4 157)">2</text>
<text x="34.8" y="187.7">+3V3</text>
<text x="173.8" y="187.7">Title</text>
<text x="185.4" y="190.6">T22_V1.0</text>
<text x="173.8" y="196.3">Size</text>
<text x="185.4" y="196.3">Document Number</text>
<text x="269.4" y="196.3">Rev</text>
<text x="176.7" y="199.3">A</text>
<text x="185.4" y="199.3">POWER</text>
<text x="272.2" y="199.3">V1.0</text>
<text x="173.8" y="205.1">Date:</text>
<text x="188.8" y="205.1">Thursday, May 21, 2020</text>
<text x="231.7" y="205.1">Sheet</text>
<text x="246.2" y="205.1">2</text>
<text x="254.9" y="205.1">of</text>
<text x="263.6" y="205.1">5</text>
</g>
<g font-size="2.6" fill="#00007f">
<text x="175.8" y="15.7">U10</text>
<text x="34.3" y="19.7" transform="rotate(-90 34.3 19.7)">ED5</text>
<text x="133.3" y="25.5">C19</text>
<text x="141.9" y="25.5">C31</text>
<text x="54.2" y="35.9">J1</text>
<text x="133.3" y="31.3">10uF</text>
<text x="141.9" y="31.3">100nF</text>
<text x="34.3" y="39.4" transform="rotate(-90 34.3 39.4)">ULC0511C</text>
<text x="130.4" y="45.8">D15</text>
<text x="139.1" y="45.8">1N4148</text>
<text x="223" y="57.4">R32 470R</text>
<text x="54.5" y="64.3">MICRO_USB_SMT</text>
<text x="223" y="60.3">R31 470R</text>
<text x="52.2" y="74.8">R30</text>
<text x="66.7" y="74.8">NC</text>
<text x="176.1" y="73">CP2104</text>
<text x="52.2" y="80.5">R26</text>
<text x="66.7" y="80.5">NC</text>
<text x="52.2" y="92.1">R25</text>
<text x="66.7" y="92.1">10R</text>
<text x="185.4" y="95">U3</text>
<text x="191.2" y="95">UMH3N</text>
<text x="49.3" y="100.2">8L4</text>
<text x="52.2" y="103.7">R24</text>
<text x="66.7" y="103.7">10R</text>
<text x="40.1" y="112.4" transform="rotate(-90 40.1 112.4)">ED3</text>
<text x="45.9" y="112.4" transform="rotate(-90 45.9 112.4)">ED4</text>
<text x="40.1" y="132.1" transform="rotate(-90 40.1 132.1)">ULC0511C</text>
<text x="45.9" y="132.1" transform="rotate(-90 45.9 132.1)">ULC0511C</text>
<text x="185.4" y="138.4">U11</text>
<text x="194.1" y="138.4">ME6211</text>
<text x="40.6" y="147.2">SW4</text>
<text x="49.3" y="147.2">reset</text>
<text x="227.7" y="147.2">C30</text>
<text x="146.6" y="150">C34</text>
<text x="146.6" y="153.5">100nF</text>
<text x="159.3" y="150">R66</text>
<text x="168" y="150">10K</text>
<text x="227.7" y="150.6">100nF</text>
<text x="40.6" y="158.7">R65</text>
<text x="49.3" y="158.7">22R</text>
<text x="34.3" y="167.4" transform="rotate(-90 34.3 167.4)">ED7</text>
<text x="58" y="167.4">C66</text>
<text x="37.7" y="170.3">R64</text>
<text x="58" y="173.2">1uF</text>
<text x="37.7" y="176.1">12K</text>
<text x="34.3" y="187.1" transform="rotate(-90 34.3 187.1)">ULC0511C</text>
</g>
<g font-size="2.6" fill="#003f7f">
<text x="202.1" y="21.5">GPIO0</text>
<text x="175.3" y="24.4">VIO</text>
<text x="202.1" y="24.4">GPIO1</text>
<text x="202.1" y="27.3">GPIO2</text>
<text x="175.3" y="30.2">REGIN</text>
<text x="175.3" y="35.9">VDD</text>
<text x="202.1" y="30.2">GPIO3</text>
<text x="204.8" y="35.9">RST</text>
<text x="53.6" y="41.7">VBUS</text>
<text x="175.3" y="41.7">GND</text>
<text x="189.4" y="38.9">SUSPEND_HIGH</text>
<text x="189.8" y="41.7">SUSPEND_LOW</text>
<text x="53.6" y="44.7">D-</text>
<text x="53.6" y="47.5">D+</text>
<text x="63" y="44.7">SH1</text>
<text x="63" y="47.5">SH2</text>
<text x="175.3" y="47.5">VBUS</text>
<text x="207.4" y="47.5">RI</text>
<text x="53.6" y="50.4">ID</text>
<text x="53.6" y="53.3">GND</text>
<text x="63" y="50.4">SH3</text>
<text x="63" y="53.3">SH4</text>
<text x="175.3" y="53.3">D-</text>
<text x="204.3" y="50.4">DCD</text>
<text x="204.6" y="53.3">DTR</text>
<text x="63" y="56.2">SH5</text>
<text x="63" y="59.1">SH6</text>
<text x="175.3" y="59.1">D+</text>
<text x="204.5" y="56.2">DSR</text>
<text x="204.8" y="59.1">TXD</text>
<text x="175.3" y="64.9">NC</text>
<text x="204.5" y="62">RXD</text>
<text x="204.8" y="64.9">RTS</text>
<text x="175.3" y="67.8">VPP</text>
<text x="192.4" y="68.1" transform="rotate(-90 192.4 68.1)">GND</text>
<text x="204.8" y="67.8">CTS</text>
<text x="186.8" y="102.6">1</text>
<text x="197" y="102.6">6</text>
<text x="186.8" y="111.3">2</text>
<text x="197" y="111.3">5</text>
<text x="186.8" y="119.9">3</text>
<text x="197" y="119.9">4</text>
<text x="186.8" y="143.1">IN</text>
<text x="195.8" y="143.1">OUT</text>
<text x="45" y="154.7">1</text>
<text x="45" y="151.8">2</text>
<text x="49.3" y="151.8">3</text>
<text x="49.3" y="154.7">4</text>
<text x="186.8" y="151.8">EN</text>
<text x="195.3" y="152.1" transform="rotate(-90 195.3 152.1)">GND</text>
<text x="197.9" y="151.8">BP</text>
</g>
<g font-size="2.6" fill="#f00">
<text x="29.6" y="45.8">D+</text>
<text x="29.6" y="42.9">D-</text>
<text x="151.2" y="51.6">DM</text>
<text x="243" y="51.6">DTR</text>
<text x="151.2" y="57.4">DP</text>
<text x="249.7" y="57.4">U0RXD</text>
<text x="243.3" y="63.1">RTS</text>
<text x="249.7" y="60.2">U0TXD</text>
<text x="19.2" y="75.9">D1-</text>
<text x="41.2" y="74.7">D1-</text>
<text x="81.7" y="74.7">D-</text>
<text x="125.2" y="77.6">U0RXD</text>
<text x="19.2" y="81.7">D1+</text>
<text x="41.2" y="80.5">D1+</text>
<text x="81.7" y="80.5">D+</text>
<text x="125.2" y="83.4">RST/EN</text>
<text x="125.2" y="80.5">U0TXD</text>
<text x="162.2" y="78.8">U0RXD</text>
<text x="162.2" y="81.7">U0TXD</text>
<text x="125.2" y="86.3">IO0</text>
<text x="125.2" y="89.2">IO35</text>
<text x="162.2" y="84.6">RST/EN</text>
<text x="162.2" y="87.5">IO0</text>
<text x="20.9" y="92.1">D+</text>
<text x="93.3" y="92.1">DP</text>
<text x="162.2" y="90.4">IO35</text>
<text x="162.8" y="100.8">RTS</text>
<text x="217.8" y="100.8">RST/EN</text>
<text x="20.9" y="103.7">D-</text>
<text x="93.3" y="103.7">DM</text>
<text x="162.8" y="109.5">DTR</text>
<text x="217.8" y="109.5">RTS</text>
<text x="162.8" y="118.2">IO0</text>
<text x="217.8" y="118.2">DTR</text>
<text x="64.3" y="158.7">RST/EN</text>
</g>
<text font-size="2.6" fill="#003f00" x="72.5" y="97.3">ACM2012-2P</text>
<g font-size="2.1">
<text x="30.4" y="2.2">5</text>
<text x="85.4" y="2.2">4</text>
<text x="140.5" y="2.2">3</text>
<text x="195.4" y="2.2">2</text>
<text x="250.5" y="2.2">1</text>
<text x=".8" y="30.1">D</text>
<text x="278.8" y="30.1">D</text>
<text x=".8" y="80.8">C</text>
<text x="278.8" y="80.8">C</text>
<text x=".8" y="131.5">B</text>
<text x="278.8" y="131.5">B</text>
<text x=".8" y="182.2">A</text>
<text x="278.8" y="182.2">A</text>
<text x="30.4" y="207.8">5</text>
<text x="85.4" y="207.8">4</text>
<text x="140.5" y="207.8">3</text>
<text x="195.4" y="207.8">2</text>
<text x="250.5" y="207.8">1</text>
</g>
</svg>
